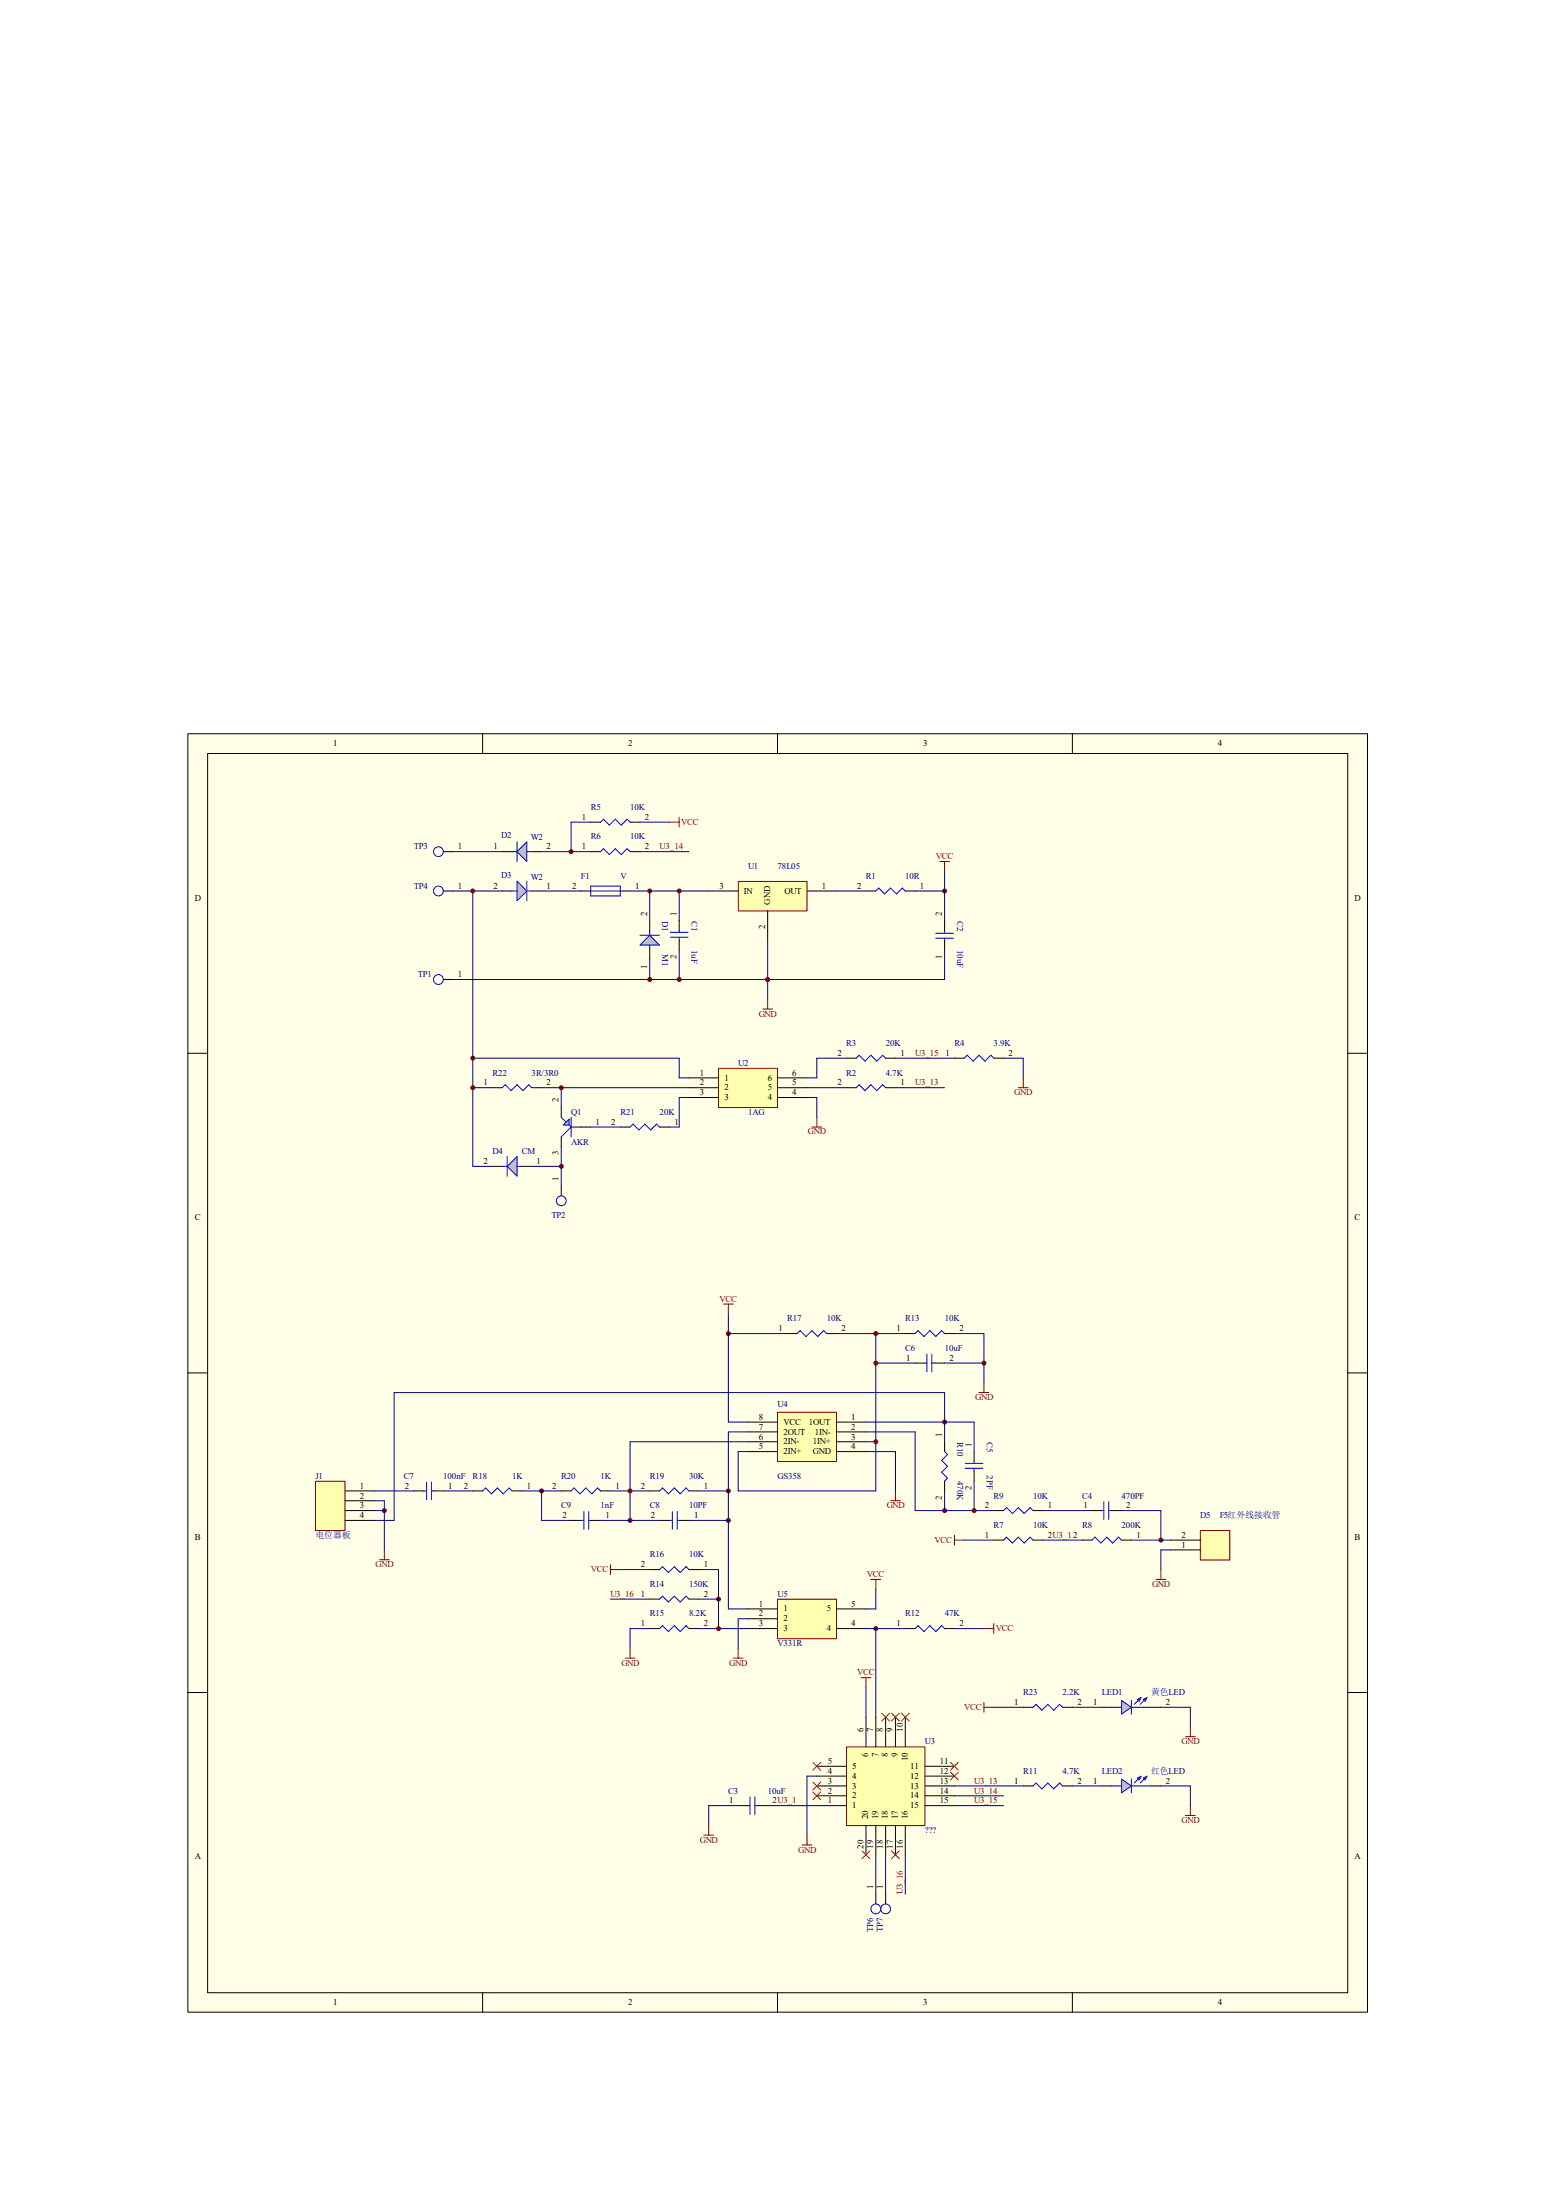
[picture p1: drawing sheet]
<svg xmlns="http://www.w3.org/2000/svg" width="210mm" height="297mm" viewBox="0 0 210 297" stroke-linecap="round" stroke-linejoin="round" font-family="sans-serif">
<path d="M25.4 99.1h159.2v172.6h-159.2z" fill="#ffffe8"/>
<g fill="none" stroke="#000" stroke-width=".13">
<path d="M25.4 99.1h159.2v172.6h-159.2zM65.1 99v2.7M104.9 99v2.7M144.7 99v2.7M28 101.7h153.9v167.3h-153.9zM59.8 132.2h1.4M116.9 120.3h1.3M122.2 120.3h1.3M25.3 142.2h2.7M66.5 146.8h1.3M71.8 146.8h1.3M128.8 142.9h1.3"/>
<path d="M134.1 142.9h1.4M181.9 142.2h2.6M25.3 185.3h2.7M181.9 185.3h2.6M77.1 205.3h1.3M79.7 205.3h1.4M87.7 219.9h1.3M93 219.9h1.3M147.4 203.9h1.3M150 203.9h1.4M25.3 228.5h2.7M181.9 228.5h2.6"/>
<path d="M99.6 243.8h1.4M102.3 243.8h1.3M65.1 269v2.7M104.9 269v2.7M144.7 269v2.7"/>
</g>
<g fill="none" stroke="#000080" stroke-width=".13">
<path d="M61.2 115h6.6M73.1 115h6.6M79.7 111h-2.6v4M86.4 115h6.6M86.4 111h3.9M127.5 117.6v6.7M61.2 120.3h6.6M63.8 120.3v37.2h2.7M73.1 120.3h5.3M85 120.3h10.7M87.7 120.3v4M87.7 129.6v2.6"/>
<path d="M91.7 120.3v4M91.7 128.3v3.9M103.6 126.9v8M112.9 120.3h4M123.5 120.3h4M127.5 128.3v3.9h-66.3M63.8 146.8h2.7M63.8 142.9h27.9v2.6h1.3M71.8 157.5h4M73.1 146.8h19.9M75.8 146.8v2.7M75.8 154.8v5.3"/>
<path d="M79.7 152.2h4M93 148.2h-1.3v4h-1.4M108.9 148.2h1.3v2.6M108.9 146.8h5.3M114.2 142.9h-4v2.6h-1.3M120.9 146.8h6.6M120.9 142.9h7.9M135.5 142.9h2.6v2.6M98.3 177.4v14.6h2.7M98.3 180h8M101 193.3h-2.7v23.9h2.7M101 194.6h-16v10.7"/>
<path d="M112.9 180h9.3M116.9 192h14.6v4M116.9 196h4v5.3M116.9 194.6h1.3M116.9 193.3h6.6v10.6h10.6M118.2 180v21.3h-18.6v-5.3h1.4M118.2 184h5.3M127.5 184h5.3M127.5 194.6v-6.6h-74.3v17.3h-2.7M128.8 180h4v6.7M131.5 200v3.9M50.5 201.3h5.4"/>
<path d="M50.5 202.6h1.4v6.6M50.5 203.9h1.4M59.8 201.3h4M70.4 201.3h5.4M73.1 201.3v4h4M81.1 205.3h7.9M82.4 201.3h5.3M82.4 215.9h5.3M83.7 211.9h4M87.7 219.9h-2.7v2.6M93 205.3h5.3M94.3 219.9h6.7"/>
<path d="M94.3 201.3h4M94.3 211.9h2.7v8M94.3 215.9h2.7M101 218.5h-1.4v4M116.9 219.9h5.3M118.2 214.6v2.6h-1.3M118.2 219.9v11.9M127.5 201.3v2.6M128.8 219.9h4M130.1 207.9h4M140.8 203.9h6.6M140.8 207.9h5.3"/>
<path d="M151.4 203.9h5.3v4M152.7 207.9h5.3M158 209.2h-1.3v2.7M110.2 239.8h-1.3v8M116.9 227.8v4M134.1 230.5h4M144.7 230.5h4M156.7 230.5h4v2.6M99.6 243.8h-3.9v2.6M103.6 243.8h6.6M118.2 250.4v5.3M119.5 250.4v5.3"/>
<path d="M122.2 250.4v5.3M128.8 243.8h6.7M128.8 241.1h9.3M128.8 242.4h6.7M144.7 241.1h4M156.7 241.1h4v2.7"/>
</g>
<g fill="#800000" stroke="#800000" stroke-width=".13">
<circle cx="118.2" cy="219.9" r=".27"/>
<circle cx="98.3" cy="201.3" r=".27"/>
<circle cx="98.3" cy="180" r=".27"/>
<circle cx="132.8" cy="184" r=".27"/>
<circle cx="97" cy="215.9" r=".27"/>
<circle cx="97" cy="219.9" r=".27"/>
<circle cx="118.2" cy="194.6" r=".27"/>
<circle cx="98.3" cy="205.3" r=".27"/>
<circle cx="73.1" cy="201.3" r=".27"/>
<circle cx="85" cy="205.3" r=".27"/>
<circle cx="85" cy="201.3" r=".27"/>
<circle cx="51.9" cy="203.9" r=".27"/>
<circle cx="127.5" cy="192" r=".27"/>
<circle cx="127.5" cy="203.9" r=".27"/>
<circle cx="131.5" cy="203.9" r=".27"/>
<circle cx="156.7" cy="207.9" r=".27"/>
<circle cx="75.8" cy="146.8" r=".27"/>
<circle cx="75.8" cy="157.5" r=".27"/>
<circle cx="63.8" cy="142.9" r=".27"/>
<circle cx="103.6" cy="132.2" r=".27"/>
<circle cx="127.5" cy="120.3" r=".27"/>
<circle cx="91.7" cy="120.3" r=".27"/>
<circle cx="87.7" cy="132.2" r=".27"/>
<circle cx="87.7" cy="120.3" r=".27"/>
<circle cx="77.1" cy="115" r=".27"/>
<circle cx="63.8" cy="120.3" r=".27"/>
<circle cx="91.7" cy="132.2" r=".27"/>
</g>
<g fill="none" stroke="#00f" stroke-width=".13">
<path d="M118.2 120.3l.4-.4 .8 .8 .8-.8 .8 .8 .8-.8 .4 .4M67.8 146.8l.4-.4 .8 .8 .8-.8 .8 .8 .8-.8 .4 .4M130.1 142.9l.4-.4 .8 .8 .8-.8 .8 .8 .8-.8 .4 .4M78.4 205.3h.4M78.8 204.1v2.4M79.5 205.3h.2M79.5 204.1v2.4M89 219.9l.4-.4 .8 .8 .8-.8 .8 .8 .8-.8 .4 .4M148.7 203.9h.3M149 202.7v2.4M149.7 203.9h.3M149.7 202.7v2.4"/>
<path d="M101 243.8h.2M101.2 242.6v2.4M101.9 243.8h.4M101.9 242.6v2.4"/>
<circle cx="59.2" cy="132.2" r=".66"/>
</g>
<path d="M105 190.7h7.9v6.6h-7.9z" fill="#ffffb0"/>
<path d="M104.9 190.7h8v6.6h-8z" fill="none" stroke="#800000" stroke-width=".13"/>
<g fill="none" stroke="#000" stroke-width=".13">
<path d="M83.7 152.2h1.3M89 152.2h1.3M114.2 146.8h1.4M119.5 146.8h1.4M101 192h3.9M101 193.3h3.9M101 194.6h3.9M101 196h3.9M112.9 192h4M112.9 193.3h4M112.9 194.6h4M112.9 196h4"/>
<path d="M75.8 201.3h1.3M81.1 201.3h1.3M87.7 211.9h1.3M93 211.9h1.3"/>
</g>
<path d="M85 152.2l.4-.4 .8 .8 .8-.8 .8 .8 .8-.8 .4 .4M115.6 146.8l.4-.4 .7 .8 .8-.8 .8 .8 .8-.8 .4 .4M77.1 201.3l.4-.4 .8 .8 .8-.8 .8 .8 .8-.8 .4 .4M89 211.9l.4-.4 .8 .8 .8-.8 .8 .8 .8-.8 .4 .4M150 230.5h1.4M152.7 229.6v1.8M152.7 230.5h2.7" fill="none" stroke="#00f" stroke-width=".13"/>
<g fill="#c0c0c0" stroke="#00f" stroke-width=".13">
<path d="M151.4 229.6l1.3 .9-1.3 .9z" fill-rule="evenodd"/>
<path d="M154.3 229.4l.5-.2-.2 .5z" fill-rule="evenodd"/>
<path d="M153.5 229.4l.5-.2-.2 .5z" fill-rule="evenodd"/>
</g>
<g fill="none" stroke="#00f" stroke-width=".13">
<path d="M123.5 180l.4-.4 .8 .8 .8-.8 .8 .8 .8-.8 .4 .4M123.5 219.9l.4-.4 .8 .8 .8-.8 .8 .8 .8-.8 .4 .4M153.9 229.3l-.8 .8M154.7 229.3l-.8 .8"/>
<circle cx="118.2" cy="257.7" r=".66"/>
</g>
<path d="M122.2 180h1.3M127.5 180h1.3M122.2 219.9h1.3M127.5 219.9h1.3M148.7 230.5h1.3M155.4 230.5h1.3M118.2 255.7v1.3" fill="none" stroke="#000" stroke-width=".13"/>
<path d="M99.7 119h9.2v4h-9.2z" fill="#ffffb0"/>
<path d="M99.7 119h9.2v4h-9.2z" fill="none" stroke="#800000" stroke-width=".13"/>
<path d="M95.7 120.3h3.9M103.6 122.9v4M108.9 120.3h4" fill="none" stroke="#000" stroke-width=".13"/>
<path d="M87.7 126.3l1.3 1.3h-2.6z" fill="#c0c0c0" stroke="#00f" stroke-width=".13"/>
<g fill="none" stroke="#00f" stroke-width=".13">
<path d="M81.1 115l.4-.4 .8 .8 .8-.8 .7 .8 .8-.8 .4 .4M86.4 126.3h2.6M87.7 125.6v.7M87.7 127.6v.7M115.6 142.9l.4-.4 .7 .8 .8-.8 .8 .8 .8-.8 .4 .4M107.6 180l.4-.4 .8 .8 .8-.8 .8 .8 .8-.8 .4 .4M124.8 184h.3M125.1 182.8v2.4M125.8 184h.4M125.8 182.8v2.4M130.3 198.2h2.4M130.3 197.6h2.4"/>
<path d="M131.5 197.3v.3M131.5 198.2v.4M57.2 201.3h.4M57.6 200.1v2.4M58.2 201.3h.3M58.2 200.1v2.4M90.3 205.3h.4M90.7 204.1v2.4M91.4 205.3h.3M91.4 204.1v2.4"/>
<circle cx="59.2" cy="115" r=".66"/>
<circle cx="59.2" cy="120.3" r=".66"/>
</g>
<g fill="none" stroke="#000" stroke-width=".13">
<path d="M59.8 115h1.4M79.7 115h1.4M85 115h1.4M59.8 120.3h1.4M87.7 124.3v1.3M87.7 128.3v1.3M114.2 142.9h1.4M119.5 142.9h1.4M106.3 180h1.3M111.6 180h1.3M123.5 184h1.3M126.2 184h1.3"/>
<path d="M131.5 196v1.3M131.5 198.6v1.4M55.9 201.3h1.3M58.5 201.3h1.3M89 205.3h1.3M91.7 205.3h1.3"/>
</g>
<path d="M76.8 151.1v.8h-.8z" fill="#c0c0c0" stroke="#00f" stroke-width=".13"/>
<path d="M75.8 150.8l.6 .7M76.8 151.9l.3 .3M77.1 150.8v2.7M77.1 152.2h1.3M77.1 152.2l-1.3 1.3M135.5 203.9l.4-.4 .7 .8 .8-.8 .8 .8 .8-.8 .4 .4M135.5 207.9l.4-.4 .7 .8 .8-.8 .8 .8 .8-.8 .4 .4M139.4 241.1l.4-.4 .8 .8 .8-.8 .8 .8 .8-.8 .4 .4" fill="none" stroke="#00f" stroke-width=".13"/>
<path d="M75.8 149.5v1.3M75.8 153.5v1.3M78.4 152.2h1.3M134.1 203.9h1.4M134.1 207.9h1.4M139.4 203.9h1.4M139.4 207.9h1.4M138.1 241.1h1.3M143.4 241.1h1.3" fill="none" stroke="#000" stroke-width=".13"/>
<path d="M97 144.3h7.9v5.2h-7.9z" fill="#ffffb0"/>
<path d="M97 144.2h7.9v5.3h-7.9z" fill="none" stroke="#800000" stroke-width=".13"/>
<path d="M93 145.5h4M93 146.8h4M93 148.2h4M104.9 145.5h4M104.9 146.8h4M104.9 148.2h4M138.1 230.5h1.3M143.4 230.5h1.3" fill="none" stroke="#000" stroke-width=".13"/>
<path d="M139.4 230.5l.4-.4 .8 .8 .8-.8 .8 .8 .8-.8 .4 .4M150 241.1h1.4M152.7 240.2v1.8M152.7 241.1h2.7" fill="none" stroke="#00f" stroke-width=".13"/>
<g fill="#c0c0c0" stroke="#00f" stroke-width=".13">
<path d="M151.4 240.2l1.3 .9-1.3 .9z" fill-rule="evenodd"/>
<path d="M154.3 240.1l.5-.3-.2 .5z" fill-rule="evenodd"/>
<path d="M153.5 240.1l.5-.3-.2 .5z" fill-rule="evenodd"/>
</g>
<g fill="none" stroke="#00f" stroke-width=".13">
<path d="M79.7 119.6h4v1.4h-4zM81.1 111l.4-.4 .8 .8 .8-.8 .7 .8 .8-.8 .4 .4M79.7 120.3h4M89 201.3l.4-.4 .8 .8 .8-.8 .8 .8 .8-.8 .4 .4M89 215.9l.4-.4 .8 .8 .8-.8 .8 .8 .8-.8 .4 .4M153.9 239.9l-.8 .8M154.7 239.9l-.8 .8"/>
<circle cx="75.8" cy="162.1" r=".66"/>
<circle cx="119.5" cy="257.7" r=".66"/>
</g>
<path d="M79.7 111h1.4M85 111h1.4M78.4 120.3h1.3M83.7 120.3h1.3M75.8 160.1v1.3M87.7 201.3h1.3M87.7 215.9h1.3M93 201.3h1.3M93 215.9h1.3M119.5 255.7v1.3M148.7 241.1h1.3M155.4 241.1h1.3" fill="none" stroke="#000" stroke-width=".13"/>
<path d="M69.8 156.1v2.7l-1.3-1.3z" fill="#c0c0c0" stroke="#00f" stroke-width=".13"/>
<g fill="none" stroke="#00f" stroke-width=".13">
<path d="M90.5 126.5h2.4M90.5 125.9h2.4M91.7 125.6v.3M91.7 126.5v.4M126.3 126h2.4M126.3 126.7h2.4M127.5 125.6v.4M127.5 126.7v.2M67.8 157.5h.7M68.5 156.1v2.7M69.8 157.5h.6M127.5 196l.4 .4-.8 .8 .8 .8-.8 .8 .8 .8-.4 .4"/>
<path d="M65.1 201.3l.4-.4 .8 .8 .8-.8 .8 .8 .8-.8 .4 .4M147.4 207.9l.4-.4 .8 .8 .8-.8 .8 .8 .8-.8 .4 .4"/>
</g>
<path d="M91.7 124.3v1.3M91.7 126.9v1.4M127.5 124.3v1.3M127.5 126.9v1.4M66.5 157.5h1.3M70.4 157.5h1.4M127.5 194.6v1.4M127.5 200v1.3M63.8 201.3h1.3M69.1 201.3h1.3M146.1 207.9h1.3M151.4 207.9h1.3" fill="none" stroke="#000" stroke-width=".13"/>
<g fill="none" stroke="#800000" stroke-width=".13">
<path d="M90.3 111h1.4M91.7 110.3v1.4M126.8 116.3h1.4M127.5 116.3v1.3M103 136.2h1.3M103.6 134.9v1.3M109.6 152.2h1.3M110.2 150.8v1.4M137.4 146.8h1.4M138.1 145.5v1.3M97.6 176.1h1.4M98.3 176.1v1.3"/>
<path d="M132.1 188h1.4M132.8 186.7v1.3M51.2 210.6h1.3M51.9 209.2v1.4M82.4 211.2v1.4M82.4 211.9h1.3M117.5 213.2h1.4M118.2 213.2v1.4M120.2 202.6h1.3M120.9 201.3v1.3M128.8 207.3v1.3M128.8 207.9h1.3"/>
<path d="M132.8 219.9h1.3M134.1 219.2v1.3M156 213.2h1.3M156.7 211.9v1.3M84.4 223.9h1.3M85 222.5v1.4M99 223.9h1.3M99.6 222.5v1.4M116.2 226.5h1.3M116.9 226.5v1.3M132.8 229.8v1.4M132.8 230.5h1.3"/>
<path d="M160 234.5h1.3M160.7 233.1v1.4M95 247.8h1.3M95.7 246.4v1.4M108.3 249.1h1.3M108.9 247.8v1.3M160 245.1h1.3M160.7 243.8v1.3"/>
</g>
<path d="M114.3 235.9h10.5v10.6h-10.5z" fill="#ffffb0"/>
<path d="M114.3 235.8h10.5v10.7h-10.5z" fill="none" stroke="#800000" stroke-width=".13"/>
<g fill="none" stroke="#000" stroke-width=".13">
<path d="M110.2 239.8h4M110.2 238.5h4M116.9 231.8v4M118.2 231.8v4M119.5 231.8v4M120.9 231.8v4M122.2 231.8v4M124.8 239.8h4M124.8 238.5h4M110.2 243.8h4M110.2 242.4h4M110.2 241.1h4"/>
<path d="M116.9 246.4v4M118.2 246.4v4M119.5 246.4v4M120.9 246.4v4M122.2 246.4v4M124.8 243.8h4M124.8 242.4h4M124.8 241.1h4"/>
</g>
<g fill="none" stroke="#f00" stroke-width=".13">
<path d="M109.7 237.9l1.1 1.1M110.8 237.9l-1.1 1.1M119 231.3l1.1 1M120.1 231.3l-1.1 1M120.3 231.3l1.1 1M121.4 231.3l-1.1 1M121.7 231.3l1 1M122.7 231.3l-1 1M128.3 239.3l1.1 1M128.3 237.9l1.1 1.1M129.4 237.9l-1.1 1.1M129.4 239.3l-1.1 1"/>
<path d="M109.7 241.9l1.1 1.1M109.7 240.6l1.1 1M110.8 241.9l-1.1 1.1M110.8 240.6l-1.1 1M116.4 249.9l1 1M117.4 249.9l-1 1M120.3 249.9l1.1 1M121.4 249.9l-1.1 1"/>
</g>
<path d="M105 215.9h7.9v5.3h-7.9z" fill="#ffffb0"/>
<path d="M104.9 215.9h8v5.3h-8z" fill="none" stroke="#800000" stroke-width=".13"/>
<path d="M101 217.2h3.9M101 218.5h3.9M101 219.9h3.9M112.9 217.2h4M112.9 219.9h4" fill="none" stroke="#000" stroke-width=".13"/>
<circle cx="63.8" cy="146.8" r=".27" fill="#800000" stroke="#800000" stroke-width=".13"/>
<path d="M42.6 200h4v6.6h-4z" fill="#ffffb0"/>
<path d="M42.6 200h4v6.6h-4z" fill="none" stroke="#800000" stroke-width=".13"/>
<path d="M46.6 201.3h3.9M46.6 202.6h3.9M46.6 203.9h3.9M46.6 205.3h3.9" fill="none" stroke="#000" stroke-width=".13"/>
<path d="M69.8 119l1.3 1.3-1.3 1.3z" fill="#c0c0c0" stroke="#00f" stroke-width=".13"/>
<path d="M71.1 119v2.6M69.1 120.3h.7M71.1 120.3h.7" fill="none" stroke="#00f" stroke-width=".13"/>
<path d="M67.8 120.3h1.3M71.8 120.3h1.3" fill="none" stroke="#000" stroke-width=".13"/>
<path d="M71.1 113.7v2.6l-1.3-1.3z" fill="#c0c0c0" stroke="#00f" stroke-width=".13"/>
<path d="M69.1 115h.7M69.8 113.7v2.6M71.1 115h.7" fill="none" stroke="#00f" stroke-width=".13"/>
<path d="M67.8 115h1.3M71.8 115h1.3" fill="none" stroke="#000" stroke-width=".13"/>
<g fill="#800000" stroke="#800000" stroke-width=".13">
<circle cx="118.2" cy="180" r=".27"/>
<circle cx="118.2" cy="184" r=".27"/>
</g>
<path d="M162.1 206.7h3.9v3.9h-3.9z" fill="#ffffb0"/>
<path d="M162 206.6h4v4h-4z" fill="none" stroke="#800000" stroke-width=".13"/>
<path d="M158 209.2h4M158 207.9h4" fill="none" stroke="#000" stroke-width=".13"/>
<g font-size="1.2">
<text x="45" y="100.7">1</text>
<text x="84.8" y="100.7">2</text>
<text x="124.6" y="100.7">3</text>
<text x="164.4" y="100.7">4</text>
<text x="78.5" y="110.7">1</text>
<text x="87" y="110.7">2</text>
<text x="61.8" y="114.7">1</text>
<text x="61.8" y="120">1</text>
<text x="66.6" y="120">2</text>
<text x="66.6" y="114.7">1</text>
<text x="73.7" y="120">1</text>
<text x="73.7" y="114.7">2</text>
<text x="77.2" y="120">2</text>
<text x="78.5" y="114.7">1</text>
<text x="85.7" y="120">1</text>
<text x="87" y="114.7">2</text>
<text x="97.1" y="120">3</text>
<text x="110.9" y="120">1</text>
<text x="115.7" y="120">2</text>
<text x="124.2" y="120">1</text>
<text x="26.3" y="121.6">D</text>
<text x="87.3" y="123.6" transform="rotate(-90 87.3 123.6)">2</text>
<text x="91.3" y="123.6" transform="rotate(-90 91.3 123.6)">1</text>
<text x="100.4" y="120.7">IN</text>
<text x="103.3" y="125.5" transform="rotate(-90 103.3 125.5)">2</text>
<text x="103.9" y="122.1" transform="rotate(-90 103.9 122.1)">GND</text>
<text x="105.9" y="120.7">OUT</text>
<text x="127.1" y="123.6" transform="rotate(-90 127.1 123.6)">2</text>
<text x="182.8" y="121.6">D</text>
<text x="61.8" y="131.9">1</text>
<text x="87.3" y="130.8" transform="rotate(-90 87.3 130.8)">1</text>
<text x="91.3" y="129.5" transform="rotate(-90 91.3 129.5)">2</text>
<text x="127.1" y="129.5" transform="rotate(-90 127.1 129.5)">1</text>
<text x="113" y="142.5">2</text>
<text x="121.5" y="142.5">1</text>
<text x="127.6" y="142.5">1</text>
<text x="136.1" y="142.5">2</text>
<text x="65.3" y="146.5">1</text>
<text x="73.7" y="146.5">2</text>
<text x="75.4" y="148.8" transform="rotate(-90 75.4 148.8)">2</text>
<text x="94.4" y="145.2">1</text>
<text x="94.4" y="146.5">2</text>
<text x="94.4" y="147.9">3</text>
<text x="97.8" y="145.9">1</text>
<text x="97.8" y="147.2">2</text>
<text x="97.8" y="148.5">3</text>
<text x="103.6" y="148.5">4</text>
<text x="103.6" y="147.2">5</text>
<text x="103.6" y="145.9">6</text>
<text x="106.9" y="147.9">4</text>
<text x="106.9" y="146.5">5</text>
<text x="106.9" y="145.2">6</text>
<text x="113" y="146.5">2</text>
<text x="121.5" y="146.5">1</text>
<text x="75.4" y="156" transform="rotate(-90 75.4 156)">3</text>
<text x="80.4" y="151.8">1</text>
<text x="82.5" y="151.8">2</text>
<text x="91" y="151.8">1</text>
<text x="65.3" y="157.1">2</text>
<text x="72.4" y="157.1">1</text>
<text x="75.4" y="159.5" transform="rotate(-90 75.4 159.5)">1</text>
<text x="26.3" y="164.7">C</text>
<text x="182.8" y="164.7">C</text>
<text x="105.1" y="179.7">1</text>
<text x="113.6" y="179.7">2</text>
<text x="121" y="179.7">1</text>
<text x="129.5" y="179.7">2</text>
<text x="122.3" y="183.7">1</text>
<text x="128.1" y="183.7">2</text>
<text x="102.4" y="191.7">8</text>
<text x="114.9" y="191.7">1</text>
<text x="102.4" y="195.7">5</text>
<text x="102.4" y="194.4">6</text>
<text x="102.4" y="193">7</text>
<text x="105.7" y="196.3">2IN+</text>
<text x="105.7" y="195">2IN-</text>
<text x="105.7" y="193.7">2OUT</text>
<text x="105.7" y="192.3">VCC</text>
<text x="109.2" y="192.3">1OUT</text>
<text x="109.7" y="195">1IN+</text>
<text x="109.7" y="196.3">GND</text>
<text x="110" y="193.7">1IN-</text>
<text x="114.9" y="193">2</text>
<text x="114.9" y="194.4">3</text>
<text x="114.9" y="195.7">4</text>
<text x="127.1" y="194" transform="rotate(-90 127.1 194)">1</text>
<text x="131.1" y="195.3" transform="rotate(-90 131.1 195.3)">1</text>
<text x="48.6" y="201">1</text>
<text x="48.6" y="202.3">2</text>
<text x="48.6" y="203.6">3</text>
<text x="54.7" y="201">2</text>
<text x="60.5" y="201">1</text>
<text x="62.6" y="201">2</text>
<text x="71.1" y="201">1</text>
<text x="74.5" y="201">2</text>
<text x="83.1" y="201">1</text>
<text x="86.5" y="201">2</text>
<text x="95" y="201">1</text>
<text x="127.1" y="202.5" transform="rotate(-90 127.1 202.5)">2</text>
<text x="131.1" y="201.2" transform="rotate(-90 131.1 201.2)">2</text>
<text x="132.9" y="203.6">2</text>
<text x="141.4" y="203.6">1</text>
<text x="146.2" y="203.6">1</text>
<text x="152" y="203.6">2</text>
<text x="26.3" y="207.9">B</text>
<text x="48.6" y="204.9">4</text>
<text x="75.9" y="204.9">2</text>
<text x="81.7" y="204.9">1</text>
<text x="87.8" y="204.9">2</text>
<text x="93.7" y="204.9">1</text>
<text x="132.9" y="207.6">1</text>
<text x="141.4" y="207.6">2U3_1</text>
<text x="144.9" y="207.6">2</text>
<text x="153.4" y="207.6">1</text>
<text x="159.5" y="209">1</text>
<text x="159.5" y="207.6">2</text>
<text x="182.8" y="207.9">B</text>
<text x="86.5" y="211.6">2</text>
<text x="86.5" y="215.6">1</text>
<text x="95" y="211.6">1</text>
<text x="95" y="215.6">2</text>
<text x="86.5" y="219.5">1</text>
<text x="95" y="219.5">2</text>
<text x="102.4" y="216.9">1</text>
<text x="102.4" y="218.2">2</text>
<text x="102.4" y="219.5">3</text>
<text x="105.7" y="217.6">1</text>
<text x="105.7" y="218.9">2</text>
<text x="105.7" y="220.2">3</text>
<text x="111.6" y="220.2">4</text>
<text x="111.6" y="217.6">5</text>
<text x="114.9" y="219.5">4</text>
<text x="114.9" y="216.9">5</text>
<text x="121" y="219.5">1</text>
<text x="129.5" y="219.5">2</text>
<text x="116.5" y="233.8" transform="rotate(-90 116.5 233.8)">6</text>
<text x="117.9" y="233.8" transform="rotate(-90 117.9 233.8)">7</text>
<text x="119.2" y="233.8" transform="rotate(-90 119.2 233.8)">8</text>
<text x="120.5" y="233.8" transform="rotate(-90 120.5 233.8)">9</text>
<text x="121.8" y="233.8" transform="rotate(-90 121.8 233.8)">10</text>
<text x="136.9" y="230.2">1</text>
<text x="145.4" y="230.2">2</text>
<text x="147.5" y="230.2">1</text>
<text x="157.4" y="230.2">2</text>
<text x="111.7" y="239.5">4</text>
<text x="111.7" y="238.2">5</text>
<text x="115" y="238.8">5</text>
<text x="117.2" y="237.1" transform="rotate(-90 117.2 237.1)">6</text>
<text x="118.5" y="237.1" transform="rotate(-90 118.5 237.1)">7</text>
<text x="119.8" y="237.1" transform="rotate(-90 119.8 237.1)">8</text>
<text x="121.2" y="237.1" transform="rotate(-90 121.2 237.1)">9</text>
<text x="122.5" y="237.8" transform="rotate(-90 122.5 237.8)">10</text>
<text x="122.9" y="238.8">11</text>
<text x="126.8" y="238.2">11</text>
<text x="126.8" y="239.5">12</text>
<text x="98.4" y="243.5">1</text>
<text x="104.3" y="243.5">2U3_1</text>
<text x="111.7" y="243.5">1</text>
<text x="111.7" y="242.1">2</text>
<text x="111.7" y="240.8">3</text>
<text x="115" y="244.1">1</text>
<text x="115" y="242.8">2</text>
<text x="115" y="241.5">3</text>
<text x="115" y="240.2">4</text>
<text x="117.2" y="245.6" transform="rotate(-90 117.2 245.6)">20</text>
<text x="118.5" y="245.6" transform="rotate(-90 118.5 245.6)">19</text>
<text x="119.8" y="245.6" transform="rotate(-90 119.8 245.6)">18</text>
<text x="121.2" y="245.6" transform="rotate(-90 121.2 245.6)">17</text>
<text x="122.5" y="245.6" transform="rotate(-90 122.5 245.6)">16</text>
<text x="122.9" y="240.2">12</text>
<text x="122.9" y="241.5">13</text>
<text x="122.9" y="242.8">14</text>
<text x="122.9" y="244.1">15</text>
<text x="126.8" y="240.8">13</text>
<text x="126.8" y="242.1">14</text>
<text x="126.8" y="243.5">15</text>
<text x="136.9" y="240.8">1</text>
<text x="145.4" y="240.8">2</text>
<text x="147.5" y="240.8">1</text>
<text x="157.4" y="240.8">2</text>
<text x="26.3" y="251">A</text>
<text x="116.5" y="249.6" transform="rotate(-90 116.5 249.6)">20</text>
<text x="117.9" y="249.6" transform="rotate(-90 117.9 249.6)">19</text>
<text x="119.2" y="249.6" transform="rotate(-90 119.2 249.6)">18</text>
<text x="120.5" y="249.6" transform="rotate(-90 120.5 249.6)">17</text>
<text x="121.8" y="249.6" transform="rotate(-90 121.8 249.6)">16</text>
<text x="182.8" y="251">A</text>
<text x="117.9" y="255.1" transform="rotate(-90 117.9 255.1)">1</text>
<text x="119.2" y="255.1" transform="rotate(-90 119.2 255.1)">1</text>
<text x="45" y="270.7">1</text>
<text x="84.8" y="270.7">2</text>
<text x="124.6" y="270.7">3</text>
<text x="164.4" y="270.7">4</text>
</g>
<g font-size="1.2" fill="#000080">
<text x="67.6" y="113.2">D2</text>
<text x="71.6" y="113.5">W2</text>
<text x="79.8" y="113.3">R6</text>
<text x="79.8" y="109.3">R5</text>
<text x="85" y="113.3">10K</text>
<text x="85" y="109.3">10K</text>
<text x="55.8" y="114.7">TP3</text>
<text x="55.8" y="120">TP4</text>
<text x="67.6" y="118.5">D3</text>
<text x="71.6" y="118.8">W2</text>
<text x="78.4" y="118.7">F1</text>
<text x="83.7" y="118.7">V</text>
<text x="101" y="117.3">U1</text>
<text x="104.9" y="117.3">78L05</text>
<text x="116.9" y="118.7">R1</text>
<text x="122.2" y="118.7">10R</text>
<text x="89.4" y="124.3" transform="rotate(90 89.4 124.3)">D1</text>
<text x="93.3" y="124.3" transform="rotate(90 93.3 124.3)">C1</text>
<text x="129.2" y="124.3" transform="rotate(90 129.2 124.3)">C2</text>
<text x="56.4" y="131.9">TP1</text>
<text x="89.4" y="128.8" transform="rotate(90 89.4 128.8)">M1</text>
<text x="93.3" y="128.3" transform="rotate(90 93.3 128.3)">1uF</text>
<text x="129.2" y="128.3" transform="rotate(90 129.2 128.3)">10uF</text>
<text x="99.7" y="143.9">U2</text>
<text x="114.2" y="141.2">R3</text>
<text x="119.6" y="141.2">20K</text>
<text x="128.8" y="141.2">R4</text>
<text x="134.1" y="141.2">3.9K</text>
<text x="66.5" y="145.2">R22</text>
<text x="71.8" y="145.2">3R/3R0</text>
<text x="114.2" y="145.2">R2</text>
<text x="119.6" y="145.2">4.7K</text>
<text x="66.5" y="155.8">D4</text>
<text x="70.4" y="155.8">CM</text>
<text x="77.1" y="150.5">Q1</text>
<text x="77.1" y="154.5">AKR</text>
<text x="83.7" y="150.5">R21</text>
<text x="89" y="150.5">20K</text>
<text x="101" y="150.5">1AG</text>
<text x="74.4" y="164.5">TP2</text>
<text x="106.3" y="178.4">R17</text>
<text x="111.6" y="178.4">10K</text>
<text x="122.2" y="178.4">R13</text>
<text x="127.5" y="178.4">10K</text>
<text x="122.2" y="182.4">C6</text>
<text x="127.5" y="182.4">10uF</text>
<text x="104.9" y="189.9">U4</text>
<text x="129.2" y="194.6" transform="rotate(90 129.2 194.6)">R10</text>
<text x="133.2" y="194.6" transform="rotate(90 133.2 194.6)">C5</text>
<text x="42.6" y="199.6">J1</text>
<text x="54.5" y="199.6">C7</text>
<text x="59.8" y="199.6">100nF</text>
<text x="63.8" y="199.6">R18</text>
<text x="69.1" y="199.6">1K</text>
<text x="75.7" y="203.6">C9</text>
<text x="75.7" y="199.6">R20</text>
<text x="81.1" y="203.6">1nF</text>
<text x="81.1" y="199.6">1K</text>
<text x="87.7" y="203.6">C8</text>
<text x="87.7" y="199.6">R19</text>
<text x="93" y="203.6">10PF</text>
<text x="93" y="199.6">30K</text>
<text x="104.9" y="199.6">GS358</text>
<text x="129.2" y="199.9" transform="rotate(90 129.2 199.9)">470K</text>
<text x="133.2" y="199.2" transform="rotate(90 133.2 199.2)">2PF</text>
<text x="134.1" y="202.3">R9</text>
<text x="139.4" y="202.3">10K</text>
<text x="146" y="202.3">C4</text>
<text x="151.4" y="202.3">470PF</text>
<text x="42.6" y="207.6">电位器板</text>
<text x="134.1" y="206.3">R7</text>
<text x="139.4" y="206.3">10K</text>
<text x="146" y="206.3">R8</text>
<text x="151.4" y="206.3">200K</text>
<text x="162" y="204.9">D5</text>
<text x="164.6" y="204.9">F5红外线接收管</text>
<text x="87.7" y="210.3">R16</text>
<text x="87.7" y="214.2">R14</text>
<text x="93" y="210.3">10K</text>
<text x="93" y="214.2">150K</text>
<text x="104.9" y="215.6">U5</text>
<text x="87.7" y="218.2">R15</text>
<text x="93" y="218.2">8.2K</text>
<text x="122.2" y="218.2">R12</text>
<text x="127.5" y="218.2">47K</text>
<text x="104.9" y="222.2">V331R</text>
<text x="138.1" y="228.9">R23</text>
<text x="143.4" y="228.9">2.2K</text>
<text x="148.7" y="228.9">LED1</text>
<text x="155.4" y="228.9">黄色LED</text>
<text x="124.8" y="235.5">U3</text>
<text x="138.1" y="239.5">R11</text>
<text x="143.4" y="239.5">4.7K</text>
<text x="148.7" y="239.5">LED2</text>
<text x="155.4" y="239.5">红色LED</text>
<text x="98.3" y="242.1">C3</text>
<text x="103.6" y="242.1">10uF</text>
<text x="124.8" y="247.4">???</text>
<text x="117.9" y="260.9" transform="rotate(-90 117.9 260.9)">TP6</text>
<text x="119.2" y="260.9" transform="rotate(-90 119.2 260.9)">TP7</text>
</g>
<g font-size="1.2" fill="#800000">
<text x="91.9" y="111.3">VCC</text>
<text x="89" y="114.7">U3_14</text>
<text x="126.3" y="116">VCC</text>
<text x="102.4" y="137.2">GND</text>
<text x="123.5" y="142.5">U3_15</text>
<text x="123.5" y="146.5">U3_13</text>
<text x="136.9" y="147.9">GND</text>
<text x="109.1" y="153.2">GND</text>
<text x="97.1" y="175.7">VCC</text>
<text x="131.6" y="189">GND</text>
<text x="119.7" y="203.6">GND</text>
<text x="126.2" y="208.3">VCC</text>
<text x="50.7" y="211.6">GND</text>
<text x="79.8" y="212.3">VCC</text>
<text x="82.4" y="215.6">U3_16</text>
<text x="117" y="212.9">VCC</text>
<text x="155.5" y="214.2">GND</text>
<text x="134.4" y="220.2">VCC</text>
<text x="83.9" y="224.9">GND</text>
<text x="98.4" y="224.9">GND</text>
<text x="115.7" y="226.2">VCC</text>
<text x="130.1" y="230.8">VCC</text>
<text x="159.5" y="235.5">GND</text>
<text x="131.5" y="240.8">U3_13</text>
<text x="131.5" y="242.1">U3_14</text>
<text x="131.5" y="243.5">U3_15</text>
<text x="94.4" y="248.8">GND</text>
<text x="107.7" y="250.1">GND</text>
<text x="159.5" y="246.1">GND</text>
<text x="121.8" y="255.7" transform="rotate(-90 121.8 255.7)">U3_16</text>
</g>
</svg>
